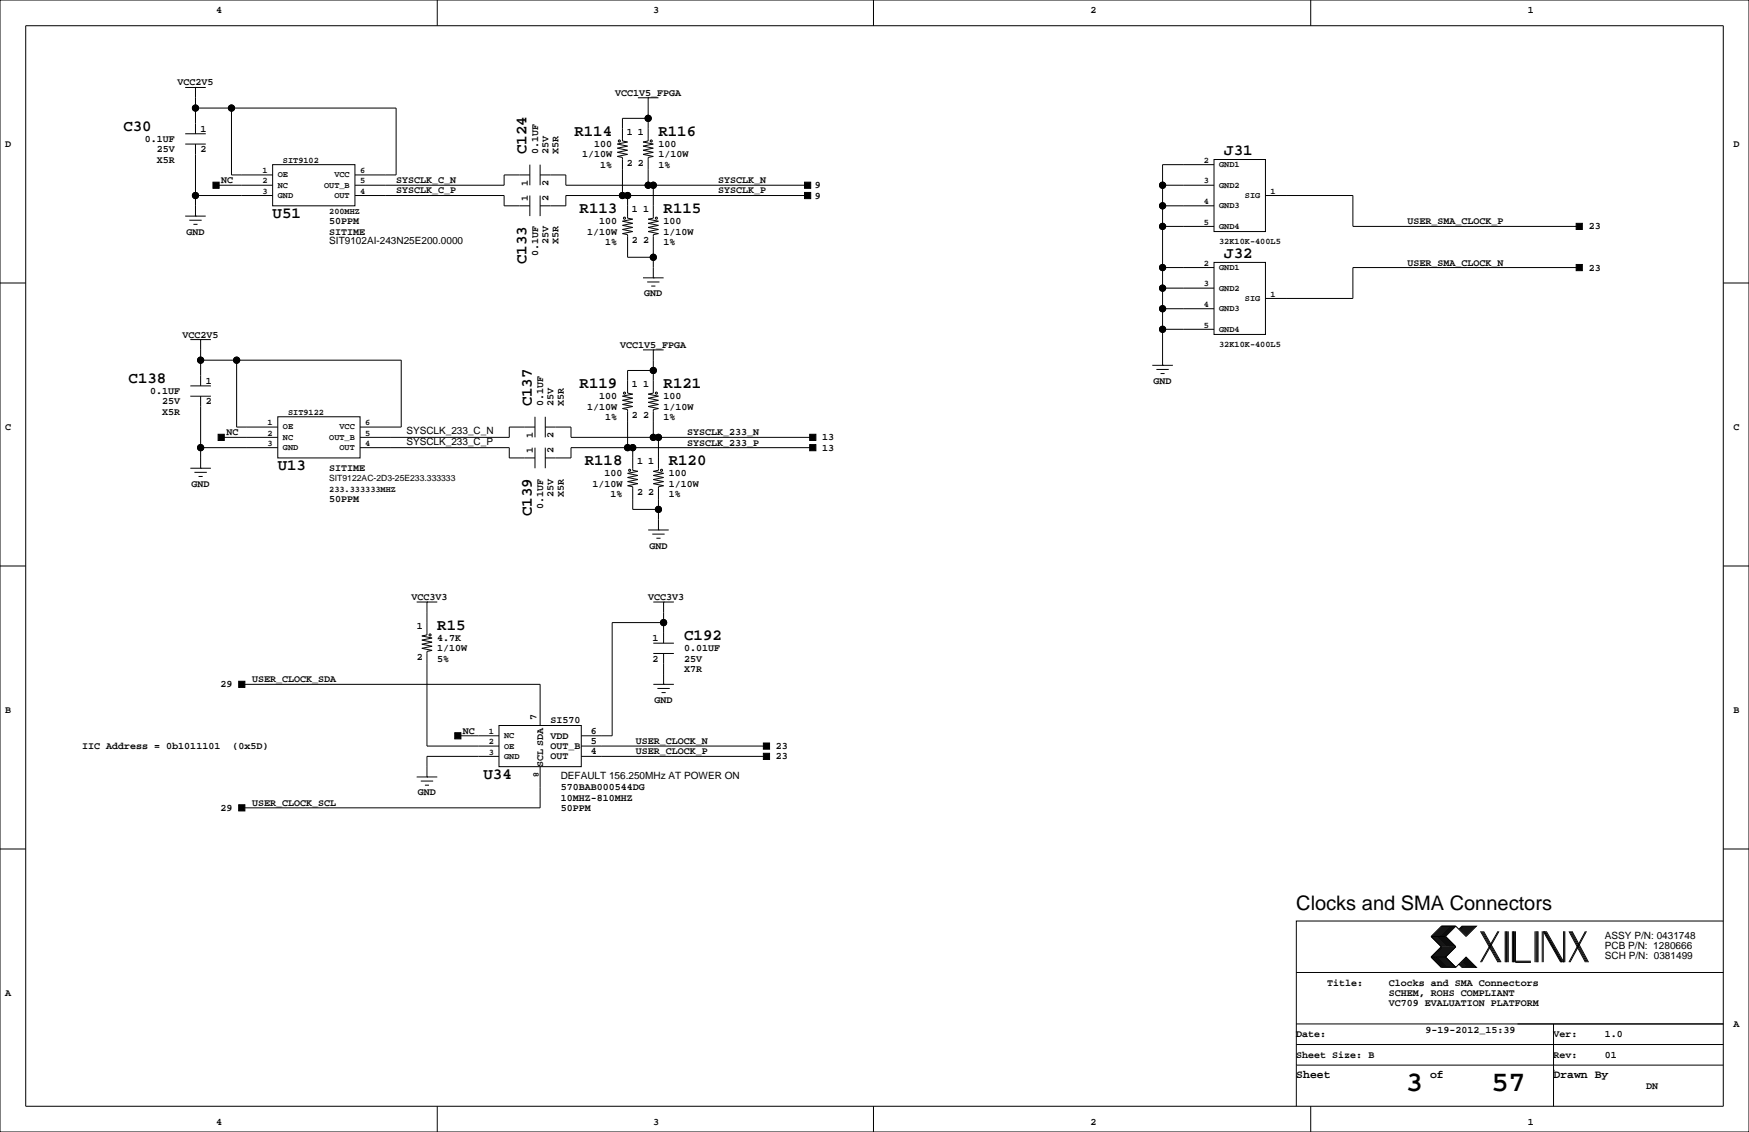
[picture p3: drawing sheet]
<svg xmlns="http://www.w3.org/2000/svg" width="432mm" height="279mm" viewBox="0 0 432 279" stroke-linecap="round" stroke-linejoin="round" font-family="sans-serif">
<g fill="none" stroke="#000" stroke-width=".25">
<path d="M0 0h431.8v279.4h-431.8zM6.3 6.4h419.1v266.6h-419.1zM107.9 0v6.4M215.6 0v6.4M323.6 0v6.4M45.7 21.6h5.1M45.7 35.6h5.1M45.7 33h5.1M48.3 21.6h.1M48.3 26.7h49.5v16.5h-10.2M48.3 21.6v11.4M48.3 35.6v17.7"/>
<path d="M57.1 26.7v16.5h10.2M157.5 24.1h5.1M160 24.1h.1M160 24.1v10.7l-1.3 .3 2.6 .5-2.6 .5 2.6 .5-2.6 .5 2.6 .5-2.6 .5 2.6 .5-1.3 .3v6.8M160 29.2h-6.3v5.6l1.2 .3-2.5 .5 2.5 .5-2.5 .5 2.5 .5-2.5 .5 2.5 .5-2.5 .5 1.3 .3v9.4M299.7 39.4h12.7v17.8h-12.7zM45.7 53.3h5.1M46.7 54.4h3.1M47.8 55.4h1M48.3 53.3h.1M48.3 48.3h19M53.3 45.7h14"/>
<path d="M67.3 40.6h20.3v10.2h-20.3zM87.6 48.3h36.9v2.5h6.3M130.8 43.2h-6.3v2.5h-36.9M130.8 40.6v5.1M130.8 48.3v5M133.3 43.2h6.4v2.5h59.7M133.3 40.6v5.1M133.3 48.3v5M154.9 48.3v5.5l1.3 .3-2.5 .5 2.5 .5-2.5 .5 2.5 .5-2.5 .5 2.5 .6-2.5 .5 1.2 .2v5.6h6.4M161.3 45.7v8.1l-1.3 .3 2.6 .5-2.6 .5 2.6 .5-2.6 .5 2.6 .5-2.6 .6 2.6 .5-1.3 .2v10.7M199.4 48.3h-59.7v2.5h-6.4M287 50.8h12.7"/>
<path d="M287 45.7h12.7M287 55.9h12.7M299.7 40.6h-12.7v49.6M312.4 48.3h21.6v7.6h55.9M0 69.8h6.3M158.7 68.6h5.1M159.8 69.6h3M160.8 70.6h1M161.3 68.6h.1M287 66h12.7M287 76.2h12.7M287 71.1h12.7"/>
<path d="M299.7 64.8h12.7v17.7h-12.7zM389.9 66h-55.9v7.7h-21.6M425.4 69.8h6.4M47 83.8h5.1M47 97.8h5.1M47 95.2h5.1M49.5 83.8h.1M49.5 88.9h49.6v16.5h-10.2M49.5 83.8v11.4M49.5 97.8v17.8M58.4 88.9v16.5h10.2M158.7 86.4h5.1"/>
<path d="M161.3 86.4h.1M161.3 86.4v10.6l-1.3 .3 2.6 .5-2.6 .5 2.6 .5-2.6 .5 2.6 .5-2.6 .5 2.6 .5-1.3 .3v6.8M161.3 91.4h-6.4v5.6l1.3 .3-2.5 .5 2.5 .5-2.5 .5 2.5 .5-2.5 .5 2.5 .5-2.5 .5 1.2 .3v9.4M284.5 90.2h5.1M285.5 91.2h3M286.5 92.2h1M287 90.2h.1M287 81.3h12.7M47 115.6h5.1M48 116.6h3.1M49 117.6h1M49.5 115.6h.1"/>
<path d="M49.5 110.5h19.1M54.6 107.9h14M68.6 102.9h20.3v10.1h-20.3zM88.9 110.5h36.8v2.5h6.4M132.1 105.4h-6.4v2.5h-36.8M132.1 102.9v5M132.1 110.5v5.1M134.6 105.4h6.4v2.5h59.7M134.6 102.9v5M134.6 110.5v5.1M156.2 110.5v5.6l1.3 .2-2.6 .5 2.6 .5-2.6 .6 2.6 .5-2.6 .5 2.6 .5-2.6 .5 1.3 .2v5.6h6.4M162.6 107.9v8.2l-1.3 .2 2.5 .5-2.5 .5 2.5 .6-2.5 .5 2.5 .5-2.5 .5 2.5 .5-1.2 .2v10.7"/>
<path d="M200.7 110.5h-59.7v2.5h-6.4M0 139.7h6.3M160 130.8h5.1M161 131.8h3.1M162.1 132.8h1M162.6 130.8h.1M425.4 139.7h6.4M102.9 148.6h5M105.4 148.6h.1M105.4 148.6v8.1l-1.3 .3 2.6 .5-2.6 .5 2.6 .5-2.6 .5 2.6 .5-2.6 .5 2.6 .5-1.3 .3v23.3h17.8M161.3 148.6h5.1M161.3 158.8h5.1"/>
<path d="M163.8 148.6h.1M163.8 153.7h-12.7v27.9h-7.6M163.8 148.6v10.2M59.7 168.9h73.6v10.2M123.2 179.1h20.3v10.1h-20.3zM161.3 168.9h5.1M161.3 161.3h5.1M162.3 169.9h3.1M163.3 170.9h1M163.8 168.9h.1M163.8 161.3v7.6M102.9 191.8h5"/>
<path d="M103.9 192.8h3M104.9 193.8h1M105.4 191.8h.1M113 181.6h10.2M123.2 186.7h-17.8v5.1M133.3 189.2v10.2h-73.6M143.5 184.1h45.7M143.5 186.7h45.7M0 209.5h6.3M425.4 209.5h6.4M353.3 236.2l2.6 2.6h3.5M353.3 231.1l2.6 2.6-2.6 2.5"/>
<path d="M353.3 236.2h3.6M353.3 231.1h3.6M356.1 228.6l-2.5 2.5 2.5 2.6-2.5 2.5 2.5 2.6M356.4 228.6l-2.6 2.5 2.6 2.6-2.6 2.5 2.6 2.6M356.6 228.6l-2.5 2.5 2.5 2.6-2.5 2.5 2.5 2.6M356.9 228.6l-2.6 2.5 2.6 2.6-2.6 2.5 2.6 2.6M356.9 231.1l2.5 2.6-2.5 2.5M356.9 236.2l2.5 2.6M357.1 228.6l-2.5 2.5 2.5 2.6-2.5 2.5 2.5 2.6M357.4 228.6l-2.6 2.5 2.6 2.6-2.6 2.5 2.6 2.6M357.6 228.6l-2.5 2.5 2.5 2.6-2.5 2.5 2.5 2.6M357.9 228.6l-2.6 2.5 2.6 2.6-2.6 2.5 2.6 2.6"/>
<path d="M358.1 228.6l-2.5 2.5 2.5 2.6-2.5 2.5 2.5 2.6M358.4 228.6l-2.5 2.5 2.5 2.6-2.5 2.5 2.5 2.6M358.6 228.6l-2.5 2.5 2.5 2.6-2.5 2.5 2.5 2.6M358.9 228.6l-2.5 2.5 2.5 2.6-2.5 2.5 2.5 2.6M359.2 228.6l-2.6 2.5 2.6 2.6-2.6 2.5 2.6 2.6M359.4 228.6l2.5 2.5 2.6-2.5h-3.6l-.7 .8M359.4 228.6h-3.5l-2.6 2.5M359.4 228.6l-2.5 2.5M360.2 238l.7 .8h3.6l-2.6-2.6-2.5 2.6M360.4 237.7l1 1.1M360.4 238l.8 .8M360.7 237.5l1.2 1.3"/>
<path d="M360.7 237.7l1 1.1M360.9 237.2l1.6 1.6M360.9 237.5l1.3 1.3M361.2 237l1.8 1.8M361.2 237.2l1.5 1.6M361.2 228.6l-.8 .8M361.4 236.7l2.1 2.1M361.4 237l1.8 1.8M361.4 228.6l-1 1M361.7 236.5l2.3 2.3M361.7 236.7l2 2.1M361.7 228.6l-1 1"/>
<path d="M361.9 236.5l2.3 2.3M361.9 228.6l-1.2 1.3M362.2 228.6l-1.3 1.3M362.5 228.6l-1.6 1.5M362.7 228.6l-1.5 1.5M363 228.6l-1.8 1.8M363.2 228.6l-1.8 1.8M363.5 228.6l-2.1 2M363.7 228.6l-2 2M364 228.6l-2.3 2.3M364.2 228.6l-2.3 2.3M365.5 229.9l4.3 7.6"/>
<path d="M365.8 229.9l4.3 7.6M366 229.9l4.3 7.6M366.3 229.9l4.3 7.6M369.8 229.9l-4.3 7.6M370.1 229.9l-4.3 7.6M371.6 229.9v7.6M371.9 229.9v7.6M372.1 229.9v7.6M372.4 229.9v7.6M373.4 229.9v7.6M373.6 229.9v7.6M373.9 229.9v7.6"/>
<path d="M374.1 229.9v7.6h3.9M374.1 237.2h3.9M379 229.9v7.6M379.2 229.9v7.6M379.5 229.9v7.6M379.7 229.9v7.6M380.7 229.9v7.6M381 237.5v-7.6l4.3 7.6M381.3 229.9l4.3 7.6M381.5 229.9l4.3 7.6M381.8 229.9l4.3 7.6v-7.6M386.3 229.9v7.6"/>
<path d="M387.3 229.9l4.1 7.6M387.6 229.9l4.1 7.6M387.9 229.9l4 7.6M388.1 229.9l4.1 7.6M391.4 229.9l-4.1 7.6M391.7 229.9l-4.1 7.6M425.4 227.3h-105.4v35.6M320 257.8h105.4M320 252.7h105.4M320 240h105.4M383.5 252.7v20.3M107.9 273v6.4"/>
<path d="M215.6 273v6.4M320 262.9v10.1M320 262.9h105.4M323.6 273v6.4M383.5 264.2h.1"/>
<circle cx="48.3" cy="26.7" r=".76"/>
<circle cx="57.2" cy="26.7" r=".76"/>
<circle cx="152.9" cy="34.8" r=".25"/>
<circle cx="160" cy="29.2" r=".76"/>
<circle cx="160.8" cy="34.8" r=".25"/>
<circle cx="48.3" cy="48.3" r=".76"/>
<circle cx="153.7" cy="48.3" r=".76"/>
<circle cx="154.2" cy="53.8" r=".25"/>
<circle cx="154.9" cy="48.3" r=".76"/>
<circle cx="160" cy="45.7" r=".76"/>
<circle cx="161.3" cy="45.7" r=".76"/>
<circle cx="162.1" cy="53.8" r=".25"/>
<circle cx="287" cy="55.9" r=".76"/>
<circle cx="287" cy="45.7" r=".76"/>
<circle cx="287" cy="50.8" r=".76"/>
<circle cx="161.3" cy="63.5" r=".76"/>
<circle cx="287" cy="66" r=".76"/>
<circle cx="287" cy="71.1" r=".76"/>
<circle cx="287" cy="76.2" r=".76"/>
<circle cx="49.5" cy="88.9" r=".76"/>
<circle cx="58.4" cy="88.9" r=".76"/>
<circle cx="154.2" cy="97" r=".25"/>
<circle cx="161.3" cy="91.4" r=".76"/>
<circle cx="162.1" cy="97" r=".25"/>
<circle cx="287" cy="81.3" r=".76"/>
<circle cx="49.5" cy="110.5" r=".76"/>
<circle cx="154.9" cy="110.5" r=".76"/>
<circle cx="155.4" cy="116.1" r=".25"/>
<circle cx="156.2" cy="110.5" r=".76"/>
<circle cx="161.3" cy="107.9" r=".76"/>
<circle cx="162.6" cy="107.9" r=".76"/>
<circle cx="163.3" cy="116.1" r=".25"/>
<circle cx="162.6" cy="125.7" r=".76"/>
<circle cx="106.2" cy="156.7" r=".25"/>
<circle cx="163.8" cy="153.7" r=".76"/>
</g>
<g fill="#000" stroke="#000" stroke-width=".25">
<path d="M52.6 45h1.5v1.5h-1.5z" fill-rule="evenodd"/>
<path d="M198.6 47.5h1.6v1.5h-1.6z" fill-rule="evenodd"/>
<path d="M198.6 45h1.6v1.5h-1.6z" fill-rule="evenodd"/>
<path d="M389.1 55.1h1.6v1.5h-1.6z" fill-rule="evenodd"/>
<path d="M389.1 65.3h1.6v1.5h-1.6z" fill-rule="evenodd"/>
<path d="M53.8 107.2h1.6v1.5h-1.6z" fill-rule="evenodd"/>
<path d="M199.9 107.2h1.5v1.5h-1.5z" fill-rule="evenodd"/>
<path d="M199.9 109.7h1.5v1.6h-1.5z" fill-rule="evenodd"/>
<path d="M58.9 168.1h1.6v1.6h-1.6z" fill-rule="evenodd"/>
<path d="M112.3 180.8h1.5v1.6h-1.5z" fill-rule="evenodd"/>
<path d="M188.5 183.4h1.5v1.5h-1.5z" fill-rule="evenodd"/>
<path d="M188.5 185.9h1.5v1.6h-1.5z" fill-rule="evenodd"/>
<path d="M58.9 198.6h1.6v1.6h-1.6z" fill-rule="evenodd"/>
<circle cx="48.3" cy="26.7" r=".76"/>
<circle cx="57.2" cy="26.7" r=".76"/>
<circle cx="160" cy="29.2" r=".76"/>
<circle cx="48.3" cy="48.3" r=".76"/>
<circle cx="153.7" cy="48.3" r=".76"/>
<circle cx="154.9" cy="48.3" r=".76"/>
<circle cx="160" cy="45.7" r=".76"/>
<circle cx="161.3" cy="45.7" r=".76"/>
<circle cx="287" cy="55.9" r=".76"/>
<circle cx="287" cy="45.7" r=".76"/>
<circle cx="287" cy="50.8" r=".76"/>
<circle cx="161.3" cy="63.5" r=".76"/>
<circle cx="287" cy="66" r=".76"/>
<circle cx="287" cy="71.1" r=".76"/>
<circle cx="287" cy="76.2" r=".76"/>
<circle cx="49.5" cy="88.9" r=".76"/>
<circle cx="58.4" cy="88.9" r=".76"/>
<circle cx="161.3" cy="91.4" r=".76"/>
<circle cx="287" cy="81.3" r=".76"/>
<circle cx="49.5" cy="110.5" r=".76"/>
<circle cx="154.9" cy="110.5" r=".76"/>
<circle cx="156.2" cy="110.5" r=".76"/>
<circle cx="161.3" cy="107.9" r=".76"/>
<circle cx="162.6" cy="107.9" r=".76"/>
<circle cx="162.6" cy="125.7" r=".76"/>
<circle cx="163.8" cy="153.7" r=".76"/>
</g>
<g font-size="7.1">
<text x="347" y="269.3">3</text>
<text x="368.2" y="269.3">57</text>
</g>
<text font-size="4.9" x="320" y="224.6">Clocks and SMA Connectors</text>
<g font-size="3.9">
<text x="30.5" y="32.2">C30</text>
<text x="141.8" y="33.5">R114</text>
<text x="162.6" y="33.5">R116</text>
<text x="130" y="38.1" transform="rotate(-90 130 38.1)">C124</text>
<text x="302.3" y="38.3">J31</text>
<text x="67.3" y="53.8">U51</text>
<text x="143.1" y="52.5">R113</text>
<text x="163.8" y="52.5">R115</text>
<text x="130" y="65.2" transform="rotate(-90 130 65.2)">C133</text>
<text x="302.3" y="63.7">J32</text>
<text x="31.7" y="94.5">C138</text>
<text x="143.1" y="95.7">R119</text>
<text x="163.8" y="95.7">R121</text>
<text x="131.3" y="100.3" transform="rotate(-90 131.3 100.3)">C137</text>
<text x="68.6" y="116">U13</text>
<text x="144.4" y="114.8">R118</text>
<text x="165.1" y="114.8">R120</text>
<text x="131.3" y="127.4" transform="rotate(-90 131.3 127.4)">C139</text>
<text x="107.9" y="155.4">R15</text>
<text x="168.9" y="158">C192</text>
<text x="119.4" y="192.2">U34</text>
</g>
<g font-size="2.8">
<text x="320" y="266.1">Sheet</text>
<text x="353.1" y="266.1">of</text>
<text x="383.5" y="266.1">Drawn By</text>
</g>
<g font-size="2.5">
<text x="53.3" y="3.3">4</text>
<text x="161.3" y="3.3">3</text>
<text x="269.2" y="3.3">2</text>
<text x="377.2" y="3.3">1</text>
<text x="43.8" y="21.1">VCC2V5</text>
<text x="151.9" y="23.6">VCC1V5_FPGA</text>
<text x="35.8" y="35.1">0.1UF</text>
<text x="49.5" y="32.5">1</text>
<text x="154.7" y="33.4">1</text>
<text x="157.5" y="33.4">1</text>
<text x="1.3" y="36.3">D</text>
<text x="38.7" y="37.6">25V</text>
<text x="38.7" y="40.1">X5R</text>
<text x="49.5" y="37.6">2</text>
<text x="132.8" y="38.1" transform="rotate(-90 132.8 38.1)">0.1UF</text>
<text x="135.4" y="38.1" transform="rotate(-90 135.4 38.1)">25V</text>
<text x="137.9" y="38.1" transform="rotate(-90 137.9 38.1)">X5R</text>
<text x="143.7" y="38.9">1/10W</text>
<text x="146.7" y="36.3">100</text>
<text x="148.2" y="41.4">1%</text>
<text x="154.7" y="41">2</text>
<text x="157.5" y="41">2</text>
<text x="162.6" y="36.3">100</text>
<text x="162.6" y="38.9">1/10W</text>
<text x="162.6" y="41.4">1%</text>
<text x="428" y="36.3">D</text>
<text x="54.6" y="45.2">NC</text>
<text x="97.8" y="47.8">SYSCLK_C_P</text>
<text x="97.8" y="45.2">SYSCLK_C_N</text>
<text x="130.3" y="45.9" transform="rotate(-90 130.3 45.9)">1</text>
<text x="135.4" y="45.9" transform="rotate(-90 135.4 45.9)">2</text>
<text x="177.3" y="45.2">SYSCLK_N</text>
<text x="177.3" y="47.8">SYSCLK_P</text>
<text x="201.2" y="46.5">9</text>
<text x="130.3" y="49.5" transform="rotate(-90 130.3 49.5)">1</text>
<text x="135.4" y="49.5" transform="rotate(-90 135.4 49.5)">2</text>
<text x="156" y="52.4">1</text>
<text x="158.7" y="52.4">1</text>
<text x="201.2" y="49">9</text>
<text x="46" y="57.9">GND</text>
<text x="81.3" y="57.9">SITIME</text>
<text x="81.3" y="55.4">50PPM</text>
<text x="145" y="57.9">1/10W</text>
<text x="148" y="55.4">100</text>
<text x="163.8" y="55.4">100</text>
<text x="163.8" y="57.9">1/10W</text>
<text x="347.5" y="55.4">USER_SMA_CLOCK_P</text>
<text x="392.2" y="56.6">23</text>
<text x="81.3" y="60.2">SIT9102AI-243N25E200.0000</text>
<text x="132.8" y="63.3" transform="rotate(-90 132.8 63.3)">0.1UF</text>
<text x="135.4" y="60.3" transform="rotate(-90 135.4 60.3)">25V</text>
<text x="137.9" y="60.3" transform="rotate(-90 137.9 60.3)">X5R</text>
<text x="149.4" y="60.5">1%</text>
<text x="156" y="60">2</text>
<text x="158.7" y="60">2</text>
<text x="163.8" y="60.5">1%</text>
<text x="347.5" y="65.5">USER_SMA_CLOCK_N</text>
<text x="392.2" y="66.8">23</text>
<text x="159.1" y="73.2">GND</text>
<text x="45.1" y="83.3">VCC2V5</text>
<text x="153.1" y="85.9">VCC1V5_FPGA</text>
<text x="50.8" y="94.7">1</text>
<text x="156" y="95.6">1</text>
<text x="158.7" y="95.6">1</text>
<text x="284.8" y="94.7">GND</text>
<text x="37" y="97.3">0.1UF</text>
<text x="40" y="99.8">25V</text>
<text x="50.8" y="99.8">2</text>
<text x="134.1" y="100.3" transform="rotate(-90 134.1 100.3)">0.1UF</text>
<text x="136.7" y="100.3" transform="rotate(-90 136.7 100.3)">25V</text>
<text x="139.2" y="100.3" transform="rotate(-90 139.2 100.3)">X5R</text>
<text x="145" y="101.1">1/10W</text>
<text x="148" y="98.6">100</text>
<text x="163.8" y="98.6">100</text>
<text x="163.8" y="101.1">1/10W</text>
<text x="1.3" y="106.2">C</text>
<text x="40" y="102.4">X5R</text>
<text x="55.9" y="107.4">NC</text>
<text x="100.3" y="107.2">SYSCLK_233_C_N</text>
<text x="149.4" y="103.6">1%</text>
<text x="156" y="103.2">2</text>
<text x="158.7" y="103.2">2</text>
<text x="163.8" y="103.6">1%</text>
<text x="169.7" y="107.4">SYSCLK_233_N</text>
<text x="428" y="106.2">C</text>
<text x="100.3" y="109.8">SYSCLK_233_C_P</text>
<text x="131.6" y="111.8" transform="rotate(-90 131.6 111.8)">1</text>
<text x="131.6" y="108.2" transform="rotate(-90 131.6 108.2)">1</text>
<text x="136.7" y="111.8" transform="rotate(-90 136.7 111.8)">2</text>
<text x="136.7" y="108.2" transform="rotate(-90 136.7 108.2)">2</text>
<text x="169.7" y="110">SYSCLK_233_P</text>
<text x="203" y="111.3">13</text>
<text x="203" y="108.7">13</text>
<text x="81.3" y="116.3">SITIME</text>
<text x="149.2" y="117.6">100</text>
<text x="157.3" y="114.6">1</text>
<text x="160" y="114.6">1</text>
<text x="165.1" y="117.6">100</text>
<text x="47.3" y="120.1">GND</text>
<text x="81.3" y="124">50PPM</text>
<text x="134.1" y="125.5" transform="rotate(-90 134.1 125.5)">0.1UF</text>
<text x="136.7" y="122.6" transform="rotate(-90 136.7 122.6)">25V</text>
<text x="139.2" y="122.6" transform="rotate(-90 139.2 122.6)">X5R</text>
<text x="146.3" y="120.1">1/10W</text>
<text x="150.7" y="122.7">1%</text>
<text x="157.3" y="122.3">2</text>
<text x="160" y="122.3">2</text>
<text x="165.1" y="120.1">1/10W</text>
<text x="165.1" y="122.7">1%</text>
<text x="160.3" y="135.4">GND</text>
<text x="101.6" y="148.1">VCC3V3</text>
<text x="160" y="148.1">VCC3V3</text>
<text x="102.9" y="155.3">1</text>
<text x="107.9" y="158.2">4.7K</text>
<text x="107.9" y="160.8">1/10W</text>
<text x="161.1" y="158.2">1</text>
<text x="168.9" y="160.8">0.01UF</text>
<text x="102.9" y="162.9">2</text>
<text x="107.9" y="163.3">5%</text>
<text x="161.1" y="163.3">2</text>
<text x="168.9" y="163.3">25V</text>
<text x="168.9" y="165.9">X7R</text>
<text x="54.4" y="169.7">29</text>
<text x="62.2" y="168.4">USER_CLOCK_SDA</text>
<text x="161.6" y="173.5">GND</text>
<text x="1.3" y="176">B</text>
<text x="132.4" y="177.8" transform="rotate(-90 132.4 177.8)">7</text>
<text x="135.9" y="178.6">SI570</text>
<text x="428" y="176">B</text>
<text x="20.3" y="184.9">IIC Address = 0b1011101</text>
<text x="57.4" y="184.9">(0x5D)</text>
<text x="114.3" y="181.1">NC</text>
<text x="135.9" y="184.9">OUT_B</text>
<text x="135.9" y="182.4">VDD</text>
<text x="145.8" y="183.6">5</text>
<text x="145.8" y="181.1">6</text>
<text x="157" y="183.6">USER_CLOCK_N</text>
<text x="191.6" y="184.9">23</text>
<text x="134.1" y="189.2" transform="rotate(-90 134.1 189.2)">SCL SDA</text>
<text x="135.9" y="187.5">OUT</text>
<text x="145.8" y="186.2">4</text>
<text x="157" y="186.2">USER_CLOCK_P</text>
<text x="191.6" y="187.5">23</text>
<text x="103.2" y="196.3">GND</text>
<text x="138.4" y="192.3">DEFAULT 156.250MHz AT POWER ON</text>
<text x="138.4" y="197.6">10MHZ-810MHZ</text>
<text x="138.4" y="195.1">570BAB000544DG</text>
<text x="54.4" y="200.2">29</text>
<text x="62.2" y="198.9">USER_CLOCK_SCL</text>
<text x="138.4" y="200.2">50PPM</text>
<text x="396.2" y="231.7">ASSY P/N: 0431748</text>
<text x="396.2" y="236.8">SCH P/N: 0381499</text>
<text x="396.2" y="234.2">PCB P/N: 1280666</text>
<text x="1.3" y="245.9">A</text>
<text x="327.7" y="243.3">Title:</text>
<text x="342.9" y="245.9">SCHEM, ROHS COMPLIANT</text>
<text x="342.9" y="243.3">Clocks and SMA Connectors</text>
<text x="342.9" y="248.4">VC709 EVALUATION PLATFORM</text>
<text x="320" y="256">Date:</text>
<text x="351.9" y="255">9-19-2012_15:39</text>
<text x="383.5" y="256">Ver:</text>
<text x="396.2" y="256">1.0</text>
<text x="428" y="253.5">A</text>
<text x="320" y="261.1">Sheet Size: B</text>
<text x="383.5" y="261.1">Rev:</text>
<text x="396.2" y="261.1">01</text>
<text x="406.4" y="268.7">DN</text>
<text x="53.3" y="277.6">4</text>
<text x="161.3" y="277.6">3</text>
<text x="269.2" y="277.6">2</text>
<text x="377.2" y="277.6">1</text>
</g>
<g font-size="2.1">
<text x="69.8" y="40.2">SIT9102</text>
<text x="297.2" y="40.2">2</text>
<text x="301" y="41.2">GND1</text>
<text x="64.8" y="45.3">2</text>
<text x="64.8" y="47.8">3</text>
<text x="64.8" y="42.7">1</text>
<text x="68.6" y="46.3">NC</text>
<text x="68.6" y="43.8">OE</text>
<text x="80" y="46.3">OUT_B</text>
<text x="82.5" y="43.8">VCC</text>
<text x="88.9" y="42.7">6</text>
<text x="88.9" y="45.3">5</text>
<text x="88.9" y="47.8">4</text>
<text x="297.2" y="45.3">3</text>
<text x="301" y="46.3">GND2</text>
<text x="313.7" y="47.8">1</text>
<text x="68.6" y="48.9">GND</text>
<text x="81.3" y="52.9">200MHZ</text>
<text x="82.5" y="48.9">OUT</text>
<text x="297.2" y="50.4">4</text>
<text x="301" y="51.4">GND3</text>
<text x="307.3" y="48.9">SIG</text>
<text x="297.2" y="55.4">5</text>
<text x="301" y="56.5">GND4</text>
<text x="297.2" y="65.6">2</text>
<text x="301" y="60.3">32K10K-400L5</text>
<text x="297.2" y="70.7">3</text>
<text x="301" y="66.6">GND1</text>
<text x="301" y="71.7">GND2</text>
<text x="297.2" y="75.8">4</text>
<text x="301" y="76.8">GND3</text>
<text x="307.3" y="74.3">SIG</text>
<text x="313.7" y="73.2">1</text>
<text x="297.2" y="80.8">5</text>
<text x="301" y="81.9">GND4</text>
<text x="301" y="85.7">32K10K-400L5</text>
<text x="66" y="107.5">2</text>
<text x="66" y="105">1</text>
<text x="69.8" y="106">OE</text>
<text x="71.1" y="102.4">SIT9122</text>
<text x="83.8" y="106">VCC</text>
<text x="90.2" y="107.5">5</text>
<text x="90.2" y="105">6</text>
<text x="66" y="110.1">3</text>
<text x="69.8" y="108.5">NC</text>
<text x="69.8" y="111.1">GND</text>
<text x="81.3" y="108.5">OUT_B</text>
<text x="83.8" y="111.1">OUT</text>
<text x="90.2" y="110.1">4</text>
<text x="81.3" y="118.7">SIT9122AC-2D3-25E233.333333</text>
<text x="81.3" y="121.5">233.333333MHZ</text>
<text x="120.6" y="181.2">1</text>
<text x="120.6" y="183.7">2</text>
<text x="124.5" y="182.2">NC</text>
<text x="124.5" y="184.7">OE</text>
<text x="120.6" y="186.3">3</text>
<text x="124.5" y="187.3">GND</text>
<text x="131.7" y="190.5" transform="rotate(90 131.7 190.5)">8</text>
</g>
</svg>
